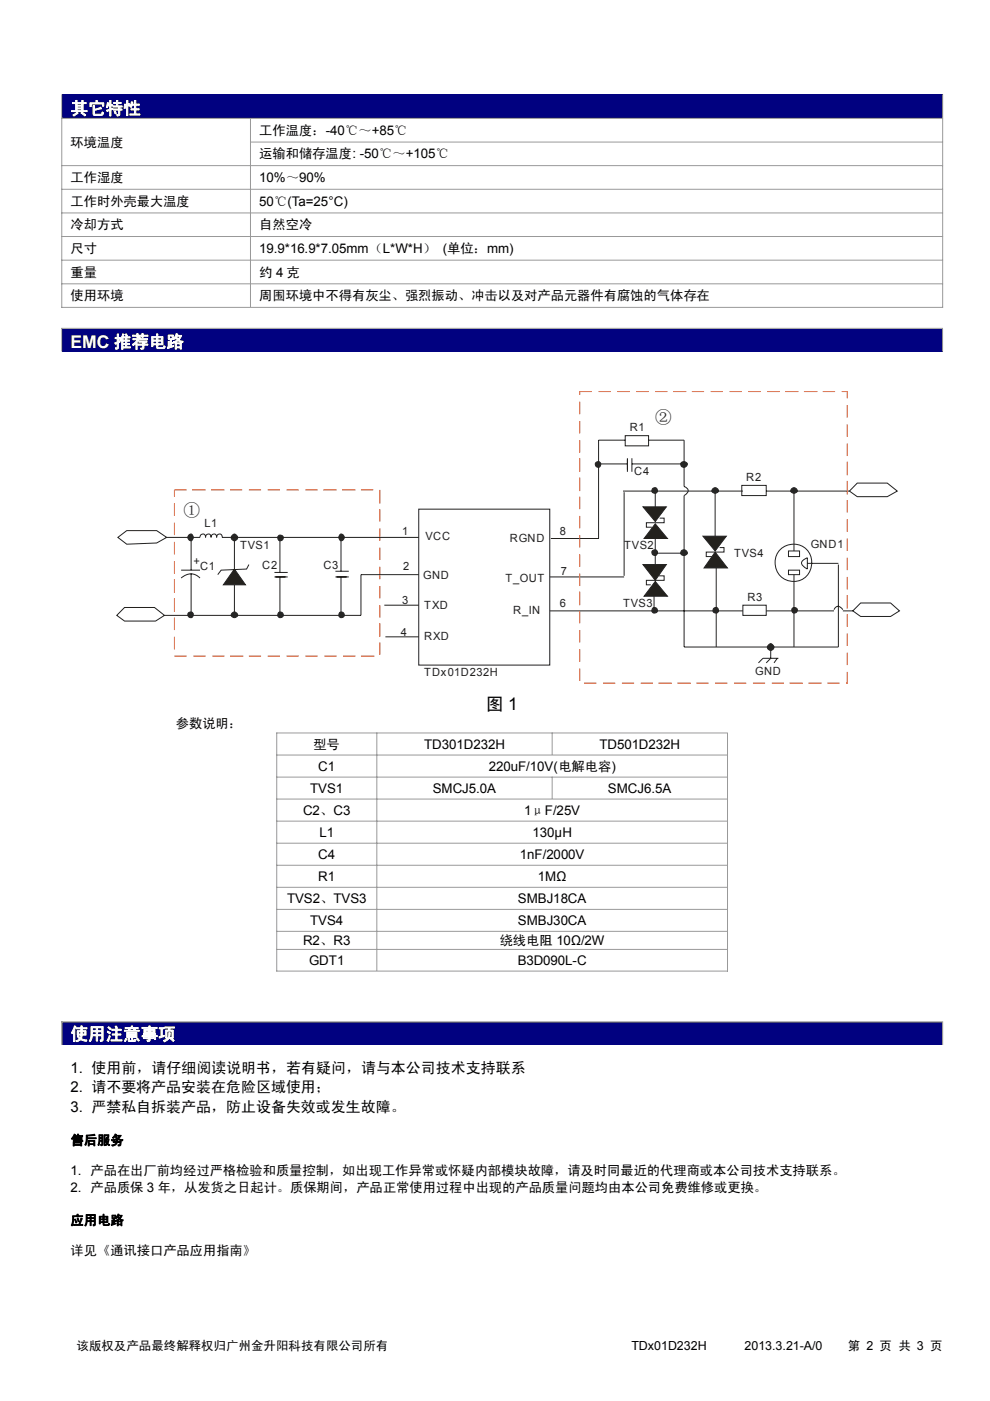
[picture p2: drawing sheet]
<svg xmlns="http://www.w3.org/2000/svg" width="210mm" height="297mm" viewBox="0 0 210 297" stroke-linecap="round" stroke-linejoin="round" font-family="sans-serif">
<path d="M13.2 20h186.7v5h-186.7z" fill="#010180"/>
<path d="M13 25.1h187M13 35.1h187M13.1 20v45.3M53 30.1h147M53.1 25v40.1M199.9 20v45.3M13 40.1h187M13 45.1h187M13 50.1h187M13 55.2h187M13 60.2h187M13 65.2h187" fill="none" stroke="#999" stroke-width=".21"/>
<path d="M13.2 69.7h186.6v4.8h-186.6z" fill="#010180"/>
<g fill="none" stroke="#24211d" stroke-width=".21">
<path d="M127 98.4h6.1M132.6 92.4h5v2.1h-5zM132.6 93.3h-5.6v20.9h-10.2M133.1 97.2v2.8M134 98.4h11.1M134 97.2v2.8M137.6 93.3h7.5M35.1 113.9h7.3M59.4 113.9v7.5M72.3 113.9v7.2M88.8 107.9h27.8v33.1h-27.8zM132.1 104.1h25.5"/>
<path d="M132.4 104.4v17.7M139 104.1v5M145.1 105.1v32.1h32.7M58.2 122.3h2.8M58.2 121.4h2.8M59.4 122.3v8.2M71.1 122.3h2.9M71.1 121.1h2.9M72.3 122.3v8.2M81.5 128.3h7.3M81.7 135h7.1M88.8 121.8h-12.2v8.7h-41.7"/>
<path d="M116.6 122.3h15.8M116.6 129.5h41"/>
</g>
<g fill="none" stroke="#eb3d00" stroke-width=".21">
<path d="M37 106.7v2.7M37 110.8v2.7M37 114.9v2.6M37 119v2.6M39.6 103.9h-2.6v1.4M40.8 103.9h2.8M44.8 103.9h2.8M48.8 103.9h2.6M52.8 103.9h2.6M56.8 103.9h2.6M60.8 103.9h2.6M64.8 103.9h2.6"/>
<path d="M68.6 103.9h2.8M72.6 103.9h2.8M76.6 103.9h2.6M80.6 103.9v2.8M80.6 107.9v2.7M80.6 112v2.7M80.6 116.1v2.6M37 139.1h2.6M37 122.8v2.9M37 126.9v2.9M37 131v2.6M37 135v2.7"/>
<path d="M41 139.1h2.6M45 139.1h2.6M48.8 139.1h2.8M52.8 139.1h2.6M56.8 139.1h2.6M60.8 139.1h2.6M64.8 139.1h2.6M68.8 139.1h2.6M72.8 139.1h2.6M76.6 139.1h2.8M80.6 120.2v2.6M80.6 124.2v2.7"/>
<path d="M80.6 128.3v2.7M80.6 132.1v2.9M80.6 136.2v2.7"/>
</g>
<circle cx="126.9" cy="98.5" r=".62" fill="#24282b"/>
<circle cx="126.9" cy="98.5" r=".62" fill="none" stroke="#24211d" stroke-width=".21"/>
<path d="M72.2 113.3a.67 .67 0 0 1 .8 .6 .67 .67 0 0 1-.8 .7l-.3-.7z" fill-rule="evenodd" fill="#24282b"/>
<path d="M72.2 113.3a.67 .67 0 0 1 .8 .6 .67 .67 0 0 1-.8 .7l-.3-.7z" fill="none" stroke="#24211d" stroke-width=".21"/>
<circle cx="72.4" cy="130.4" r=".6" fill="#24282b"/>
<circle cx="72.4" cy="130.4" r=".6" fill="none" stroke="#24211d" stroke-width=".21"/>
<circle cx="59.5" cy="130.4" r=".6" fill="#24282b"/>
<circle cx="59.5" cy="130.4" r=".6" fill="none" stroke="#24211d" stroke-width=".21"/>
<circle cx="59.5" cy="114" r=".6" fill="#24282b"/>
<g fill="none" stroke="#24211d" stroke-width=".21">
<path d="M49.7 113.5v7.1M49.7 124v6.5"/>
<circle cx="59.5" cy="114" r=".6"/>
</g>
<path d="M49.3 129.9a.62 .62 0 0 1 .8 0 .62 .62 0 0 1 .2 .8 .62 .62 0 0 1-.9 .2l-.4-.4z" fill-rule="evenodd" fill="#24282b"/>
<path d="M49.3 129.9a.62 .62 0 0 1 .8 0 .62 .62 0 0 1 .2 .8 .62 .62 0 0 1-.9 .2l-.4-.4z" fill="none" stroke="#24211d" stroke-width=".21"/>
<circle cx="49.7" cy="114" r=".69" fill="#24282b"/>
<circle cx="49.7" cy="114" r=".69" fill="none" stroke="#24211d" stroke-width=".21"/>
<path d="M49.7 120.6l2.4 3.4h-4.7z" fill="#24211d"/>
<path d="M25 113.9l1.9-1.4h6.3l2.1 1.4-2.1 1.2-6.3 .3zM42.4 113.9a.61 .61 0 0 1 .6-.7 .61 .61 0 0 1 .6 .7 .6 .6 0 0 1 .6-.7 .6 .6 0 0 1 .6 .7 .61 .61 0 0 1 .6-.7 .61 .61 0 0 1 .6 .7 .61 .61 0 0 1 .5-.7 .61 .61 0 0 1 .6 .7h41.7M52.8 119.7l-.5 .9-5.4 .3-.7 .9M26.4 128.8h6.4l2.1 1.7-1.9 1.2h-6.6l-1.6-1.2zM49.7 120.6l2.4 3.4h-4.7z" fill="none" stroke="#24211d" stroke-width=".21"/>
<path d="M144.6 98a.65 .65 0 0 1 1.1 .1 .65 .65 0 0 1-.6 1 .62 .62 0 0 1-.6-.4 .62 .62 0 0 1 .1-.7z" fill-rule="evenodd" fill="#24282b"/>
<path d="M144.6 98a.65 .65 0 0 1 1.1 .1 .65 .65 0 0 1-.6 1 .62 .62 0 0 1-.6-.4 .62 .62 0 0 1 .1-.7z" fill="none" stroke="#24211d" stroke-width=".21"/>
<circle cx="138.9" cy="104" r=".62" fill="#24282b"/>
<g fill="none" stroke="#24211d" stroke-width=".21">
<path d="M139 113.9v5.8M138.7 124.5v4.8"/>
<circle cx="138.9" cy="104" r=".62"/>
</g>
<circle cx="138.9" cy="117.2" r=".62" fill="#24282b"/>
<g fill="none" stroke="#24211d" stroke-width=".21">
<path d="M139.2 117.3h5.9"/>
<circle cx="138.9" cy="117.2" r=".62"/>
</g>
<path d="M144.6 116.8a.66 .66 0 0 1 .9-.2 .66 .66 0 0 1 .2 .9 .66 .66 0 0 1-.9 .2l-.2-.1a.59 .59 0 0 1 0-.8z" fill-rule="evenodd" fill="#24282b"/>
<path d="M144.6 116.8a.66 .66 0 0 1 .9-.2 .66 .66 0 0 1 .2 .9 .66 .66 0 0 1-.9 .2l-.2-.1a.59 .59 0 0 1 0-.8zM151.7 104.1v12.5M151.9 120.4v16.8" fill="none" stroke="#24211d" stroke-width=".21"/>
<path d="M151.2 103.6a.63 .63 0 0 1 .9-.1 .63 .63 0 0 1 .1 .8 .63 .63 0 0 1-.8 .2l-.4-.4z" fill-rule="evenodd" fill="#24282b"/>
<path d="M151.2 103.6a.63 .63 0 0 1 .9-.1 .63 .63 0 0 1 .1 .8 .63 .63 0 0 1-.8 .2l-.4-.4zM157.3 102.9h5.2v2.2h-5.2zM162.5 104.1h17.7M157.6 128.3h4.9v2.2h-4.9z" fill="none" stroke="#24211d" stroke-width=".21"/>
<circle cx="151.8" cy="129.4" r=".62" fill="#24282b"/>
<g fill="none" stroke="#24211d" stroke-width=".21">
<path d="M168.4 104.1v12.7"/>
<circle cx="151.8" cy="129.4" r=".62"/>
</g>
<path d="M168 103.6a.63 .63 0 0 1 .8-.1 .63 .63 0 0 1 .2 .8 .63 .63 0 0 1-.9 .2l-.4-.4z" fill-rule="evenodd" fill="#24282b"/>
<path d="M168 103.6a.63 .63 0 0 1 .8-.1 .63 .63 0 0 1 .2 .8 .63 .63 0 0 1-.9 .2l-.4-.4zM168.4 121.8v15.4" fill="none" stroke="#24211d" stroke-width=".21"/>
<circle cx="168.5" cy="129.4" r=".6" fill="#24282b"/>
<g fill="none" stroke="#24211d" stroke-width=".21">
<path d="M40.5 114.2v6.7M167.2 116.8h2.4v1.2h-2.4zM170.2 118.9l1-.6v2.3a1.59 1.59 0 0 1-1.2-1.4zM171.2 119.4h6.6M177.8 119.7v17.5M38.4 122.6a2.72 2.72 0 0 1 4 0M38.4 120.9h4M40.5 121.6v8.4M161.8 139.6h3.3M163.5 137.7v1.9M164.9 139.6l-.7 .9M167.2 120.9h2.4v.9h-2.4z"/>
<path d="M176.9 129.3a.98 .98 0 0 1 .9-.8 .98 .98 0 0 1 1 .8"/>
<circle cx="168.3" cy="119.3" r="3.9"/>
<circle cx="168.5" cy="129.4" r=".6"/>
</g>
<circle cx="163.4" cy="137.2" r=".7" fill="#24282b"/>
<circle cx="163.4" cy="137.2" r=".7" fill="none" stroke="#24211d" stroke-width=".21"/>
<path d="M139 111.1l2.6 3.1h-5z" fill="#24211d"/>
<path d="M139 111.1l2.6 3.1h-5z" fill="none" stroke="#24211d" stroke-width=".21"/>
<path d="M136.4 107.5h4.9l-2.3 3.1z" fill="#24211d"/>
<path d="M136.4 107.5h4.9l-2.3 3.1z" fill="none" stroke="#24211d" stroke-width=".21"/>
<path d="M139 123.3l2.6 3.1h-5z" fill="#24211d"/>
<path d="M139 123.3l2.6 3.1h-5z" fill="none" stroke="#24211d" stroke-width=".21"/>
<path d="M136.4 119.7h4.9l-2.3 3.3z" fill="#24211d"/>
<path d="M136.4 119.7h4.9l-2.3 3.3z" fill="none" stroke="#24211d" stroke-width=".21"/>
<path d="M151.7 117.1l2.6 3.3h-5z" fill="#24211d"/>
<path d="M151.7 117.1l2.6 3.3h-5z" fill="none" stroke="#24211d" stroke-width=".21"/>
<path d="M149.1 113.7h5l-2.4 3.1z" fill="#24211d"/>
<path d="M145.1 93.3v9.8l.8 .6a1.07 1.07 0 0 1-.8 1.4M149.1 113.7h5l-2.4 3.1zM181.8 102.4h6.4l2.1 1.7-2.1 1.2h-6.4l-1.6-1.2zM178.8 129.5h2.1M182.5 127.8h6.4l1.9 1.7-1.9 1.2h-6.4l-1.6-1.2z" fill="none" stroke="#24211d" stroke-width=".21"/>
<circle cx="40.4" cy="130.4" r=".62" fill="#24282b"/>
<circle cx="40.4" cy="130.4" r=".62" fill="none" stroke="#24211d" stroke-width=".21"/>
<path d="M40 113.5a.62 .62 0 0 1 .9 0 .62 .62 0 0 1 0 .9l-.2 .2a.67 .67 0 0 1-.8-.3 .67 .67 0 0 1 .1-.8z" fill-rule="evenodd" fill="#24282b"/>
<path d="M40 113.5a.62 .62 0 0 1 .9 0 .62 .62 0 0 1 0 .9l-.2 .2a.67 .67 0 0 1-.8-.3 .67 .67 0 0 1 .1-.8z" fill="none" stroke="#24211d" stroke-width=".21"/>
<circle cx="138.9" cy="129.4" r=".6" fill="#24282b"/>
<g fill="none" stroke="#24211d" stroke-width=".21">
<path d="M139.9 109.9h1v.9h-3.8v1h1.2M152.6 116.1h1v1h-3.8v.9h1.2M139.7 122.1h1.2v.9h-3.8v1h.9M161.8 139.6l-.9 .9M162.5 129.5h14.4M163.5 139.6l-1 .9"/>
<circle cx="138.9" cy="129.4" r=".6"/>
</g>
<g fill="none" stroke="#eb3d00" stroke-width=".21">
<path d="M123 85.2v2.6M123 89.3v2.6M123 93.3v2.7M123 97.2v2.8M125.5 83h-2.5v.7M127 83h2.5M131 83h2.6M135 83h2.6M139 83h2.6M142.7 83h2.9M146.7 83h2.6M150.7 83h2.6"/>
<path d="M154.7 83h2.6M158.7 83h2.6M162.8 83h2.6M166.5 83h2.9M170.5 83h2.9M174.5 83h2.6M178.5 83h1.2v1.5M179.7 85.9v2.6M179.7 90v2.6M179.7 94v2.7M179.7 97.9v2.9M123 101.2v2.9"/>
<path d="M123 105.3v2.6M123 109.4v2.6M123 113.5v2.6M123 117.5v2.7M179.7 102v2.8M179.7 106v2.7M179.7 110.1v2.6M179.7 114.2v2.6M179.7 118.3v2.6M123 121.6v2.6M123 125.4v2.9M123 129.5v2.6"/>
<path d="M123 133.6v2.6M123 137.7v2.6M179.7 122.3v2.7M179.7 126.2v2.8M179.7 130.2v2.7M179.7 134.3v2.6M179.7 138.4v2.6M123 141.7v2.7M123.9 144.8h2.6M127.9 144.8h2.6M131.9 144.8h2.6M135.9 144.8h2.6"/>
<path d="M139.7 144.8h2.8M143.7 144.8h2.8M147.7 144.8h2.6M151.7 144.8h2.6M155.7 144.8h2.6M159.7 144.8h2.6M163.7 144.8h2.6M167.5 144.8h2.8M171.5 144.8h2.8M175.5 144.8h2.6M179.7 142.5v2.3h-.2"/>
</g>
<g fill="none" stroke="#999" stroke-width=".21">
<path d="M13 69.6h187M13.1 69.5v5M199.9 69.7v4.8M58.6 155.4h95.8M58.7 155.3v50.7M79.9 155.3v50.5M117.1 155.3v4.7M154.3 155.5v50.5M58.6 160.1h95.8M58.6 164.8h95.8M58.6 169.4h95.8M58.6 174.1h95.8"/>
<path d="M58.6 178.8h95.8M117.1 164.7v4.6M58.6 183.5h95.8M58.6 188.1h95.8M58.6 192.8h95.8M58.6 197.5h95.8M58.6 201.3h95.8M58.6 205.9h95.8"/>
</g>
<path d="M13.2 216.8h186.6v4.8h-186.6z" fill="#010180"/>
<path d="M13 216.7h187M13.1 216.5v5.1M199.9 216.8v4.8" fill="none" stroke="#999" stroke-width=".25"/>
<g font-size="3.7" fill="#fff">
<text x="15" y="24.2">其它特性</text>
<text x="15" y="73.7">EMC 推荐电路</text>
<text x="15" y="220.5">使用注意事项</text>
</g>
<text font-size="3.7" x="103.1" y="150.5">图 1</text>
<g font-size="3.6" fill="#24211d">
<text x="139" y="89.7">②</text>
<text x="38.9" y="109.4">①</text>
</g>
<g font-size="3.2">
<text x="15" y="227.5">1. 使用前，请仔细阅读说明书，若有疑问，请与本公司技术支持联系</text>
<text x="15" y="231.6">2. 请不要将产品安装在危险区域使用；</text>
<text x="15" y="235.7">3. 严禁私自拆装产品，防止设备失效或发生故障。</text>
</g>
<g font-size="2.8">
<text x="55" y="28.6">工作温度：-40℃～+85℃</text>
<text x="15" y="31.1">环境温度</text>
<text x="55" y="33.6">运输和储存温度: -50℃～+105℃</text>
<text x="15" y="38.6">工作湿度</text>
<text x="55" y="38.6">10%～90%</text>
<text x="15" y="43.6">工作时外壳最大温度</text>
<text x="55" y="43.6">50℃(Ta=25°C)</text>
<text x="15" y="48.6">冷却方式</text>
<text x="15" y="53.6">尺寸</text>
<text x="55" y="48.6">自然空冷</text>
<text x="55" y="53.6">19.9*16.9*7.05mm（L*W*H） (单位：mm)</text>
<text x="15" y="58.7">重量</text>
<text x="55" y="58.7">约 4 克</text>
<text x="15" y="63.6">使用环境</text>
<text x="55" y="63.6">周围环境中不得有灰尘、强烈振动、冲击以及对产品元器件有腐蚀的气体存在</text>
<text x="37.3" y="154.5">参数说明：</text>
<text x="66.5" y="158.7">型号</text>
<text x="90" y="158.7">TD301D232H</text>
<text x="127.1" y="158.7">TD501D232H</text>
<text x="67.5" y="163.4">C1</text>
<text x="103.7" y="163.4">220uF/10V(电解电容)</text>
<text x="64.3" y="172.7">C2、C3</text>
<text x="65.8" y="168.1">TVS1</text>
<text x="91.8" y="168.1">SMCJ5.0A</text>
<text x="111.2" y="172.7">1μF/25V</text>
<text x="128.9" y="168.1">SMCJ6.5A</text>
<text x="67.8" y="177.4">L1</text>
<text x="113" y="177.4">130μH</text>
<text x="67.5" y="182.1">C4</text>
<text x="110.3" y="182.1">1nF/2000V</text>
<text x="60.9" y="191.4">TVS2、TVS3</text>
<text x="67.5" y="186.8">R1</text>
<text x="109.9" y="191.5">SMBJ18CA</text>
<text x="114.1" y="186.8">1MΩ</text>
<text x="65.8" y="196.1">TVS4</text>
<text x="109.9" y="196.1">SMBJ30CA</text>
<text x="64.3" y="200.4">R2、R3</text>
<text x="106" y="200.4">绕线电阻 10Ω/2W</text>
<text x="65.6" y="204.6">GDT1</text>
<text x="109.8" y="204.6">B3D090L-C</text>
<text x="15" y="242.7">售后服务</text>
<text x="15" y="249.1">1. 产品在出厂前均经过严格检验和质量控制，如出现工作异常或怀疑内部模块故障，请及时同最近的代理商或本公司技术支持联系。</text>
<text x="15" y="252.8">2. 产品质保 3 年，从发货之日起计。质保期间，产品正常使用过程中出现的产品质量问题均由本公司免费维修或更换。</text>
<text x="15" y="259.7">应用电路</text>
<text x="15" y="266.1">详见《通讯接口产品应用指南》</text>
</g>
<g font-size="2.6">
<text x="16.2" y="286.2">该版权及产品最终解释权归广州金升阳科技有限公司所有</text>
<text x="133.9" y="286.2">TDx01D232H</text>
<text x="157.9" y="286.2">2013.3.21-A/0</text>
<text x="179.8" y="286.2">第 2 页 共 3 页</text>
</g>
<g font-size="2.4" fill="#24211d">
<text x="133.6" y="91.4">R1</text>
<text x="134.5" y="100.8">C4</text>
<text x="158.3" y="102">R2</text>
<text x="43.4" y="111.8">L1</text>
<text x="85.3" y="113.5">1</text>
<text x="118.7" y="113.5">8</text>
<text x="41" y="119.7">+</text>
<text x="50.9" y="116.4">TVS1</text>
<text x="90.2" y="114.4">VCC</text>
<text x="108.1" y="114.9">RGND</text>
<text x="132.4" y="116.4">TVS2</text>
<text x="155.7" y="118">TVS4</text>
<text x="172" y="116.1">GND1</text>
<text x="42.4" y="120.9">C1</text>
<text x="55.6" y="120.6">C2</text>
<text x="68.6" y="120.6">C3</text>
<text x="85.5" y="120.9">2</text>
<text x="89.8" y="122.8">GND</text>
<text x="107.2" y="123.3">T_OUT</text>
<text x="119" y="121.9">7</text>
<text x="85.3" y="128.1">3</text>
<text x="90" y="129.1">TXD</text>
<text x="108.8" y="130.2">R_IN</text>
<text x="118.7" y="128.8">6</text>
<text x="132.1" y="128.8">TVS3</text>
<text x="158.5" y="127.4">R3</text>
<text x="85" y="134.8">4</text>
<text x="90" y="135.8">RXD</text>
<text x="90" y="143.4">TDx01D232H</text>
<text x="160.2" y="143.2">GND</text>
</g>
</svg>
